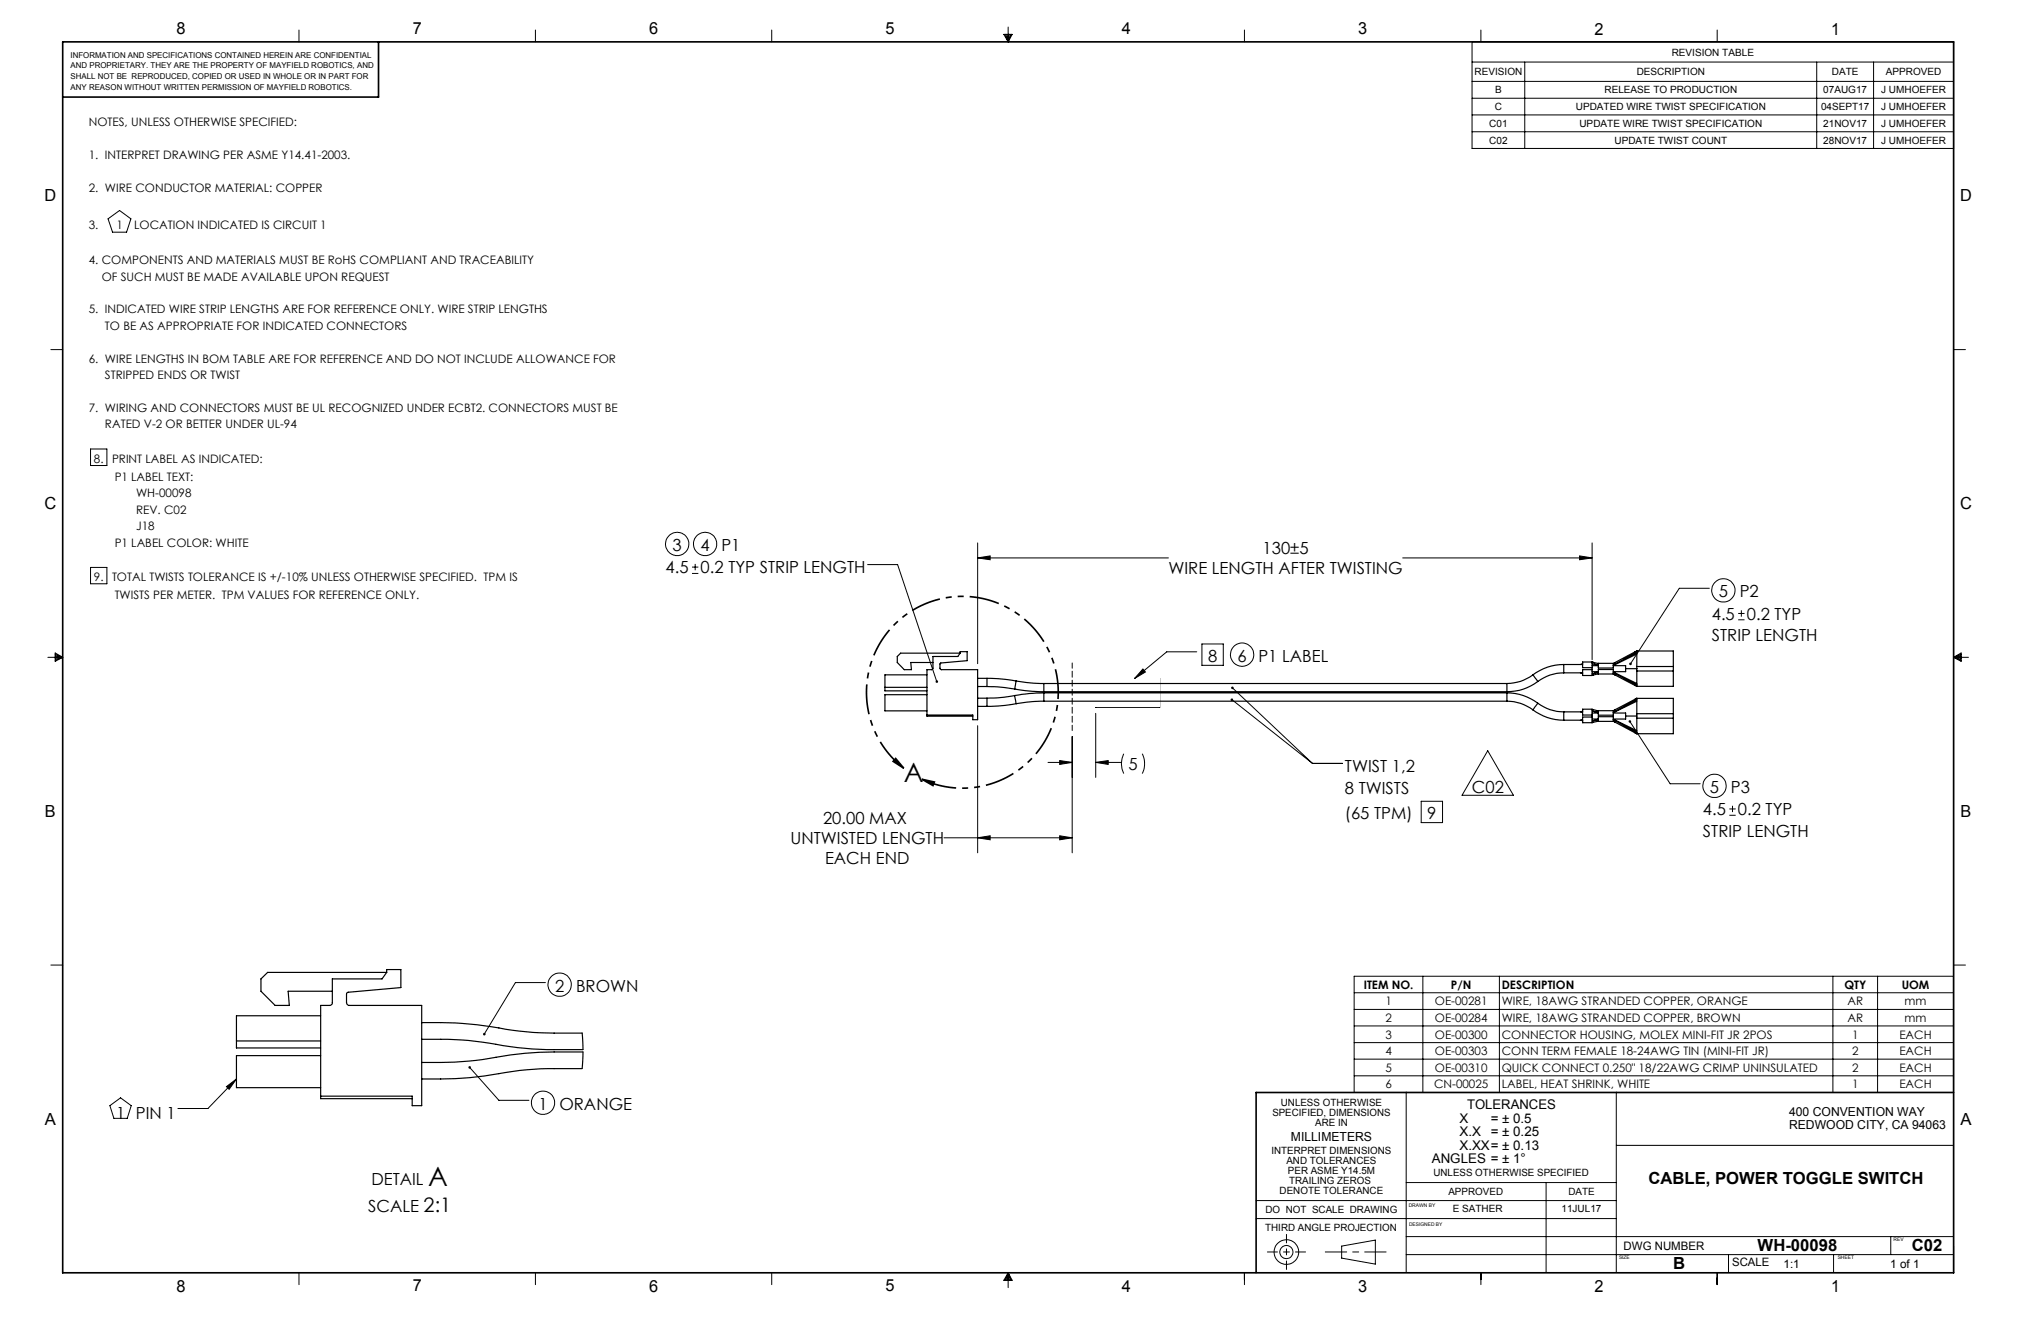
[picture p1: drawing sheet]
<svg xmlns="http://www.w3.org/2000/svg" width="432mm" height="279mm" viewBox="0 0 432 279" stroke-linecap="round" stroke-linejoin="round" font-family="sans-serif">
<g fill="none" stroke="#000" stroke-width=".21">
<path d="M63.3 6.4v2.5M113.3 6.4v2.5M163.3 6.4v2.5M212.4 7.3h1.7l-.8 1.6zM212.7 7.3l.6 1.6M213 7.3l.3 1.6M213.3 5.7v3.2M213.5 7.3l-.2 1.6M213.9 7.3l-.6 1.6M263.3 6.4v2.5M313.3 6.4v2.5M363.3 6.4v2.5"/>
<path d="M10.8 73.9h2.5M413.3 73.9h2.5M206.8 118l2.7-.4v.8zM206.8 114.8v25.6M206.8 118h40.4M296.8 118h40M334.2 117.6l2.6 .4-2.6 .4zM336.8 114.8v24.7M10.1 139h3.2M11.7 138.1l1.6 .9-1.6 .9zM11.7 138.4l1.6 .6M11.7 138.7l1.6 .3"/>
<path d="M13.3 139l-1.6 .6M13.3 139l-1.6 .3M413.3 139h3.2M413.3 139l1.6-.9v1.8zM413.3 139l1.6 .6M413.3 139l1.6 .3M414.9 138.4l-1.6 .6M414.9 138.7l-1.6 .3M231.8 143.5h13.6v6.1h-13.6zM10.8 204.1h2.5M413.3 204.1h2.5M297.5 231.1v38.1"/>
<path d="M341.9 231.1v38.1M265.7 257.7h76.2M265.7 253.9h76.2M297.5 250.1h44.4M327.1 250.1v19.1M341.9 242.3h71.4M63.3 269.2v2.5M113.3 269.2v2.5M163.3 269.2v2.5M213.3 269.2v3.1M213.3 269.2l.8 1.6h-1.7zM213.3 269.2l-.6 1.6"/>
<path d="M213.3 269.2l-.3 1.6M213.3 269.2l.6 1.6M213.3 269.2l.2 1.6M263.3 269.2v2.5M283.8 263.6l7.2-1.3v5.1l-7.2-1.3zM297.5 265.4h115.8M297.5 261.5h115.8M313.3 269.2v2.5M363.3 269.2v2.5M365.7 265.4v3.8M387.9 265.4v3.8M400 261.5v3.9"/>
<path d="M413.3 263.6v5.6"/>
<circle cx="272.2" cy="264.8" r="2.6"/>
<circle cx="272.2" cy="264.8" r="1.38"/>
</g>
<path d="M226.8 140.2v14.3" fill="none" stroke="#000" stroke-width=".21" stroke-dasharray="1.3 .6" stroke-dashoffset=".2"/>
<path d="M293.2 264.8h-12.8" fill="none" stroke="#000" stroke-width=".21" stroke-dasharray="15.2 1.3 1.3 1.3" stroke-dashoffset="10.7"/>
<path d="M276.2 264.8h-8.1" fill="none" stroke="#000" stroke-width=".21" stroke-dasharray="15.2 1.3 1.3 1.3" stroke-dashoffset="13.1"/>
<path d="M272.2 268.5v-7.4" fill="none" stroke="#000" stroke-width=".21" stroke-dasharray="15.2 1.3 1.3 1.3" stroke-dashoffset="13.4"/>
<path d="M13.3 8.9h400v260.3h-400zM80.1 8.9v11.6h-66.8M413.3 231.1h-147.6v38.1" fill="none" stroke="#000" stroke-width=".35"/>
<path d="M334.2 117.6l2.6 .4-2.6 .4zM206.8 118l2.7-.4v.8z" fill="#000"/>
<path d="M231.8 143.5h13.6v6.1h-13.6z" fill-rule="evenodd" fill="#fff"/>
<g fill="none" stroke="#000" stroke-width=".21">
<path d="M311.4 8.9h101.9v22.5h-101.9zM311.4 13.1h101.9M311.4 17.2h101.9M322.6 13.1v18.3M384.4 13.1v18.3M396.4 13.1v18.3M311.4 20.8h101.9M311.4 24.3h101.9M311.4 27.9h101.9M22.9 46.3l2.4-1.8 2.4 1.8-.9 2.8h-3zM19.2 95h3.4v3.5h-3.4zM146.4 119.9h1.3"/>
<path d="M147.1 119.3v1.3M183.6 119.4h6.3l8.3 24.8M19.2 120h3.4v3.5h-3.4zM146.4 121.3h1.3M253.2 137.9h-6.4l-6.8 5.6M254.3 136.2h4.5v4.5h-4.5zM361.6 124.4h-6.3l-10.4 16M367.7 131.1h1.4M367.7 129.8h1.4M368.4 129.1v1.3M206.8 153.5v26.9M226.8 155.8v24.6"/>
<path d="M231.8 150.9v13.5M237.7 159.4a4.7 4.7 0 0 0 0 4.2M241.7 159.4a4.7 4.7 0 0 1 0 4.2M241.8 141.5l.5 .6-2.3 1.4zM260.6 148l17.1 13.5M260.7 145.5l17 16M314.7 158.8l5.5 9.4h-10.9zM344.8 152.6l8.5 13.2h6.4M199.7 177.2h27.1M206.8 177.2l2.7-.4v.8zM221.7 161.3h5.1M224.2 176.8l2.6 .4-2.6 .4z"/>
<path d="M224.2 160.9l2.6 .4-2.6 .4zM231.8 161.3l2.7-.4v.8zM231.8 161.3h5.4M277.7 161.5h6.3M300.7 169.5h4.5v4.5h-4.5zM365.9 172.4h1.3M365.9 171.1h1.3M366.5 170.4v1.4M115.4 207.8h-6.4l-6.6 10.9M286.5 206.5h126.8v24.6h-126.8zM286.5 210h126.8M286.5 213.5h126.8"/>
<path d="M286.5 217h126.8M301 206.5v24.6M317.2 206.5v24.6M387.8 206.5v24.6M397.2 206.5v24.6M23.2 233.9l2.3-1.7 2.3 1.7-.9 2.6h-2.8zM47.9 229.8l2.1-1.6-1.5 2.2zM50 228.2l-6 6.3h-6.4M99.3 225.7l6.3 7h6.3M286.5 220.5h126.8M286.5 224h126.8M286.5 227.5h126.8"/>
<circle cx="143.3" cy="115" r="2.47"/>
<circle cx="149.2" cy="115" r="2.46"/>
<circle cx="262.8" cy="138.5" r="2.46"/>
<circle cx="364.6" cy="124.9" r="2.47"/>
<circle cx="362.7" cy="166.2" r="2.46"/>
<circle cx="118.4" cy="208.3" r="2.47"/>
<circle cx="114.9" cy="233.2" r="2.47"/>
</g>
<path d="M195.1 164.8a20.3 20.3 0 0 0 28.8-18.7 20.3 20.3 0 0 0-29.4-17.8 20.3 20.3 0 0 0-3.3 34.2" fill="none" stroke="#000" stroke-width=".35" stroke-dasharray="6.3 1.3 1.3 1.3 1.3 1.3" stroke-dashoffset="-1.1" stroke-linecap="butt"/>
<path d="M191.2 162.5l-2.2-1.5 .5-.6 1.7 2.1M195.1 164.8l2.6 .6-.3 .8-2.3-1.4" fill="none" stroke="#000" stroke-width=".35" stroke-dasharray="6.3 1.3 1.3 1.3 1.3 1.3" stroke-linecap="butt"/>
<g fill="#000">
<path d="M189.5 160.4l1.7 2.1-2.2-1.5zM195.1 164.8l2.6 .6-.3 .8z"/>
<path d="M260.4 147.8a.28 .28 0 0 0 .2 .5 .28 .28 0 0 0 .3-.4 .28 .28 0 0 0-.4-.1l.1 .2zM260.6 145.2l.1 .3-.2-.2a.28 .28 0 0 0 .2 .4 .28 .28 0 0 0 .3-.3 .28 .28 0 0 0-.4-.2zM198 144l-.1 .2 .3 .2h.1l-.1-.2 .1 .2 .2-.2a.27 .27 0 0 0-.2-.3 .27 .27 0 0 0-.3 .1zM344.8 140.2l-.1 .2 .1 .3 .1-.3-.1 .3a.28 .28 0 0 0 .4-.3 .28 .28 0 0 0-.4-.2zM344.6 152.4a.26 .26 0 0 0 .2 .4 .26 .26 0 0 0 .3-.3 .26 .26 0 0 0-.4-.1l.1 .2zM241.8 141.5l.5 .6-2.3 1.4zM99.1 225.6a.26 .26 0 0 0 .2 .4 .26 .26 0 0 0 .3-.3 .26 .26 0 0 0-.4-.1l.1 .1zM102.3 218.5l-.1 .2 .1 .3 .1-.3-.1 .3a.27 .27 0 0 0 .4-.3 .27 .27 0 0 0-.4-.2zM47.9 229.8l2.1-1.6-1.5 2.2z"/>
<path d="M224.2 176.8l2.6 .4-2.6 .4zM206.8 177.2l2.7-.4v.8zM224.2 160.9l2.6 .4-2.6 .4zM231.8 161.3l2.7-.4v.8z"/>
</g>
<g fill="none" stroke="#000" stroke-width=".25">
<path d="M203.1 138.1v-.3h1.5v1.9l-5.6 .5-.1 .2v1l.2 .2h7.7v10.6h-1v-1h-9.7M203.1 138.1l-.5 .8h-5.2v2.5l-.3 .2h-1v9.6M203.1 138.1h-12.6l-.7 .8v1.2l1.5 1.5h1.5l-.1-1.5h4.7M343.6 139.4l-2 1.1M345.9 138.2l.4-.2-2.7 1.4M345.9 137.9l-4.3 2.3M345.9 137.9v.3M345.9 138.2l-2.3 1.2M346.3 137.7h.1M346.3 137.7h7.7v3.3M346.3 137.7v3.3M346.3 137.7l-.4 .2"/>
<path d="M346.3 138.3l-5 2.5M187.2 145.4h8.9M196.1 151.2v.3h9.7M196.1 142.7h-8.9v3.4h8.9M196.1 146.9h-8.9v3.5h8.9M206.8 147.7h2M206.8 149.4h2M206.8 143.5h2M206.8 145.2h2M208.8 145.2l2.2 .1 3.7 .4M208.8 143.5l3.9 .2 2.3 .3M208.8 147.7v1.7"/>
<path d="M208.8 143.5v1.7M214.7 147.1l-3.7 .5-2.2 .1M214.7 145.7l2.3 .4 3.8 .2M214.7 147.1l.3 1.7M215 148.8l-2.3 .4-3.9 .2M215 144l3.6 .5 2.2 .1M215 144l-.3 1.7M220.8 148.3l-2.2 .1-3.6 .4M220.8 146.5l-3.1 .2-3 .4M220.8 146.5v1.8M220.8 144.6v1.7M220.8 146.5h98"/>
<path d="M220.8 148.3h98M220.8 144.6h98M220.8 146.3h98M318.8 148.3a9 9 0 0 1 5.5 1.8M318.8 146.5a10.8 10.8 0 0 1 6.5 2.2M318.8 146.5v1.8M318.8 144.6v1.7M324.3 150.1a10.8 10.8 0 0 0 6.5 2.2M324.3 142.7a9 9 0 0 1-5.5 1.9M324.3 142.7l1 1.4M325.3 148.7a9 9 0 0 0 5.5 1.9M325.3 144.1a10.5 10.5 0 0 1-6.5 2.2"/>
<path d="M325.3 148.7l-1 1.4M330.8 142.3a9 9 0 0 0-5.5 1.8M330.8 140.5a10.8 10.8 0 0 0-6.5 2.2M330.8 152.3l4 .1M330.8 150.6v1.7M330.8 140.5v1.8M330.8 142.3l4 .1M334.4 142.3l.2 .1M334.4 152.3l.2 .1M334.6 142.4l.2 .2M334.6 152.4l.2 .2M334.6 140.5h-.2"/>
<path d="M334.6 150.5l-.2 .1M334.6 140.5h.1M334.6 142.3v.1M334.6 150.5v.1M334.6 152.3v.1M334.8 140.3l-.2 .2M334.8 150h2v1.2h-2zM334.8 150.3l-.2 .2M334.8 150.5l-4 .1M334.8 140.5h-4M336.8 141.6h-2v1.3h2M336.8 141.6v1.3"/>
<path d="M336.8 140v1.2M336.8 140h-2v1.2h2M336.8 140.4l.5 .1M336.8 140l1.3 .3M336.8 151.7v1.2M336.8 151.7h-2v1.2h2M336.8 150.4l.5 .1M336.8 150l1.3 .3M336.8 151.2v.5M336.8 141.2v.4M336.8 152.1h1.3M336.8 150.8h1.3"/>
<path d="M336.8 142.1h1.3M336.8 140.8h1.3M337.3 140.5l.8 .2M337.3 142.4l-.5 .1M337.3 150.5l.8 .2M337.3 152.4l-.5 .1M337.3 140.5l.8 .3M338.1 142.6v-1h3.2v1M338.1 140.3v1h3.2v-1M338.1 142.2l-.8 .2M338.1 142.6l-1.3 .2M338.1 151.6h3.2v1h-3.2z"/>
<path d="M338.1 150.3v1h3.2v-1M338.1 152.2l-.8 .2M338.1 152.5l-1.3 .4M338.1 142.6h3.2M338.1 140.3h3.2M338.1 150.3h3.2M338.1 142.1l-.8 .3M338.1 152.1l-.8 .3M341.3 150.8h2.6v1.3h-2.6M341.3 140.8h2.6v1.3h-2.6M341.3 142.1l5 2.5M341.3 142.2l.3 .2"/>
<path d="M341.3 142.6l.3 .1M341.3 152.1l5 2.5M341.3 152.2l.3 .2M341.3 152.5l.3 .2M341.6 142.4l2 1M341.6 142.7l4.3 2.3M341.6 152.4l2 1.1M341.6 152.7l4.3 2.3M341.6 140.5l-.3 .2M341.6 140.2v.3M341.6 142.4v.3M341.6 150.1v.4"/>
<path d="M341.6 152.4v.3M341.6 140.2l-.3 .1M341.6 150.5l-.3 .2M341.6 150.1l-.3 .2M343.6 143.4l2.7 1.5-.4-.2M343.6 153.5l2.7 1.4-.4-.2M343.6 149.4l-2 1.1M343.6 143.4l2.3 1.3M343.6 153.5l2.3 1.2M343.9 141.4h2.4M343.9 151.4h2.4M345.9 145l.4 .2"/>
<path d="M345.9 148.2l.4-.2-2.7 1.4M345.9 155l.4 .2M345.9 147.9l-4.3 2.2M345.9 144.7v.3M345.9 147.9v.3M345.9 154.7v.3M345.9 148.2l-2.3 1.2M346.3 155.2h.1M346.3 141.9v3.3M346.3 147.7h7.7v3.3M346.3 147.7v3.3M346.3 151.9v3.3"/>
<path d="M346.3 147.7l-.4 .2M346.3 141v.9M346.3 145.2h.1M346.3 147.7h.1M346.3 151v.9M346.3 141h7.7M346.3 141.9h7.7M346.3 151h7.7M346.3 151.9h7.7M346.3 148.3l-5 2.4M354 141.9v3.3h-7.7M354 151.9v3.3h-7.7"/>
<path d="M354 141v.9M354 151v.9M67.8 214.8h-17.8v6.9h17.8M81.8 205.7v-.6h3v3.8l-11.2 1-.3 .4v1.8a.6 .6 0 0 0 .6 .6h15.3v21.2h-2v-2.1h-19.4M81.8 205.7l-1 1.3h-10.5v5.1a.6 .6 0 0 1-.6 .6h-1.9v19.1M81.8 205.7h-25.2l-1.4 1.3v2.7l3 3h3l-.2-3h9.3M89.2 219.8a77.6 77.6 0 0 1 18.7 1.6l4.7 .5 3.1 .1h7.6M89.2 216.3a86 86 0 0 1 19.2 1.6l5.9 .5 8.9 .1M50 220.2h17.8M67.8 231.8v.6h19.4M67.8 223.3h-17.8v6.7h17.8M123.2 226h-6a72.1 72.1 0 0 0-14.7 1.6l-6.2 .5-7.1 .1"/>
<path d="M123.3 222.5h-6.1a81.3 81.3 0 0 0-15.2 1.6l-5.8 .5-7 .1"/>
</g>
<path d="M123.2 226l.1-3.5M123.3 222l-.1-3.5" fill="none" stroke="#000" stroke-width=".25" stroke-dasharray="6.3 1.3 1.3 1.3 1.3 1.3"/>
<g font-size="5.6">
<text x="191.2" y="165.5">A</text>
<text x="90.6" y="250.7">A</text>
</g>
<text font-size="4.2" x="89.6" y="256.3">2:1</text>
<g font-size="3.5">
<text x="37.3" y="7.3">8</text>
<text x="87.3" y="7.3">7</text>
<text x="137.3" y="7.3">6</text>
<text x="187.3" y="7.3">5</text>
<text x="237.3" y="7.3">4</text>
<text x="287.4" y="7.3">3</text>
<text x="337.4" y="7.3">2</text>
<text x="387.4" y="7.3">1</text>
<text x="9.4" y="42.5">D</text>
<text x="414.7" y="42.5">D</text>
<text x="9.4" y="107.6">C</text>
<text x="414.7" y="107.7">C</text>
<text x="142.3" y="116.5">3</text>
<text x="148.2" y="116.5">4 P1</text>
<text x="267.1" y="117.2">130±5</text>
<text x="140.8" y="121.3">4.5</text>
<text x="148.2" y="121.3">0.2 TYP STRIP LENGTH</text>
<text x="247.2" y="121.4">WIRE LENGTH AFTER TWISTING</text>
<text x="362.2" y="131.1">4.5</text>
<text x="363.6" y="126.3">5 P2</text>
<text x="369.6" y="131.1">0.2 TYP</text>
<text x="362.2" y="135.6">STRIP LENGTH</text>
<text x="255.6" y="139.9">8</text>
<text x="261.8" y="139.9">6 P1 LABEL</text>
<text x="238.7" y="162.9">5</text>
<text x="284.5" y="163.3">TWIST 1,2</text>
<text x="284.5" y="167.8">8 TWISTS</text>
<text x="311.4" y="167.7">C02</text>
<text x="361.8" y="167.7">5 P3</text>
<text x="9.5" y="172.7">B</text>
<text x="284.5" y="173.2">(65 TPM)</text>
<text x="302" y="173.2">9</text>
<text x="360.3" y="172.4">4.5</text>
<text x="367.7" y="172.4">0.2 TYP</text>
<text x="414.8" y="172.8">B</text>
<text x="167.2" y="178.5">UNTWISTED LENGTH</text>
<text x="174.1" y="174.3">20.00 MAX</text>
<text x="360.3" y="177">STRIP LENGTH</text>
<text x="174.6" y="182.7">EACH END</text>
<text x="117.4" y="209.7">2 BROWN</text>
<text x="9.5" y="237.9">A</text>
<text x="24.6" y="236.7">1 PIN 1</text>
<text x="113.9" y="234.7">1 ORANGE</text>
<text x="414.8" y="237.9">A</text>
<text x="78.6" y="250.7">DETAIL</text>
<text x="348.7" y="250.5">CABLE, POWER TOGGLE SWITCH</text>
<text x="77.9" y="256.3">SCALE</text>
<text x="354" y="268.5">B</text>
<text x="371.8" y="264.7">WH-00098</text>
<text x="404.5" y="264.6">C02</text>
<text x="37.3" y="273.2">8</text>
<text x="87.3" y="273.1">7</text>
<text x="137.3" y="273.2">6</text>
<text x="187.3" y="273.1">5</text>
<text x="237.3" y="273.2">4</text>
<text x="287.4" y="273.2">3</text>
<text x="337.4" y="273.2">2</text>
<text x="387.4" y="273.2">1</text>
</g>
<g font-size="2.8">
<text x="308.8" y="237.5">X</text>
<text x="310.4" y="234.6">TOLERANCES</text>
<text x="315.4" y="237.5">= ± 0.5</text>
<text x="308.8" y="243.2">X.XX= ± 0.13</text>
<text x="308.8" y="240.3">X.X</text>
<text x="315.4" y="240.3">= ± 0.25</text>
<text x="302.9" y="246.1">ANGLES = ± 1°</text>
</g>
<g font-size="2.6">
<text x="378.5" y="238.9">REDWOOD CITY, CA 94063</text>
<text x="378.5" y="236.1">400 CONVENTION WAY</text>
<text x="273.1" y="241.4">MILLIMETERS</text>
</g>
<g font-size="2.5">
<text x="18.8" y="26.6">NOTES, UNLESS OTHERWISE SPECIFIED:</text>
<text x="18.8" y="33.6">1. INTERPRET DRAWING PER ASME Y14.41-2003.</text>
<text x="18.8" y="40.5">2. WIRE CONDUCTOR MATERIAL: COPPER</text>
<text x="18.8" y="48.5">3.</text>
<text x="24.6" y="48.5">1</text>
<text x="28.4" y="48.5">LOCATION INDICATED IS CIRCUIT 1</text>
<text x="18.8" y="55.9">4. COMPONENTS AND MATERIALS MUST BE RoHS COMPLIANT AND TRACEABILITY</text>
<text x="21.5" y="59.4">OF SUCH MUST BE MADE AVAILABLE UPON REQUEST</text>
<text x="18.8" y="66.3">5. INDICATED WIRE STRIP LENGTHS ARE FOR REFERENCE ONLY. WIRE STRIP LENGTHS</text>
<text x="22.2" y="69.8">TO BE AS APPROPRIATE FOR INDICATED CONNECTORS</text>
<text x="18.8" y="76.7">6. WIRE LENGTHS IN BOM TABLE ARE FOR REFERENCE AND DO NOT INCLUDE ALLOWANCE FOR</text>
<text x="22.2" y="80.2">STRIPPED ENDS OR TWIST</text>
<text x="18.8" y="87.1">7. WIRING AND CONNECTORS MUST BE UL RECOGNIZED UNDER ECBT2. CONNECTORS MUST BE</text>
<text x="22.2" y="90.6">RATED V-2 OR BETTER UNDER UL-94</text>
<text x="19.9" y="97.9">8.</text>
<text x="23.7" y="97.9">PRINT LABEL AS INDICATED:</text>
<text x="24.3" y="101.7">P1 LABEL TEXT:</text>
<text x="28.8" y="105.2">WH-00098</text>
<text x="28.8" y="108.7">REV. C02</text>
<text x="28.8" y="112.1">J18</text>
<text x="24.3" y="115.6">P1 LABEL COLOR: WHITE</text>
<text x="19.9" y="122.9">9.</text>
<text x="23.7" y="122.9">TOTAL TWISTS TOLERANCE IS +/-10% UNLESS OTHERWISE SPECIFIED. TPM IS</text>
<text x="24.3" y="126.8">TWISTS PER METER. TPM VALUES FOR REFERENCE ONLY.</text>
<text x="288.5" y="209.1">ITEM NO.</text>
<text x="307" y="209.1">P/N</text>
<text x="317.7" y="209.1">DESCRIPTION</text>
<text x="390.2" y="209.1">QTY</text>
<text x="402.3" y="209.1">UOM</text>
<text x="293.1" y="212.6">1</text>
<text x="303.6" y="212.6">OE-00281</text>
<text x="317.7" y="212.6">WIRE, 18AWG STRANDED COPPER, ORANGE</text>
<text x="390.9" y="212.6">AR</text>
<text x="402.9" y="212.6">mm</text>
<text x="293.1" y="216.2">2</text>
<text x="293.1" y="219.7">3</text>
<text x="303.6" y="216.2">OE-00284</text>
<text x="303.6" y="219.7">OE-00300</text>
<text x="317.7" y="216.2">WIRE, 18AWG STRANDED COPPER, BROWN</text>
<text x="317.7" y="219.7">CONNECTOR HOUSING, MOLEX MINI-FIT JR 2POS</text>
<text x="390.9" y="216.2">AR</text>
<text x="391.8" y="219.7">1</text>
<text x="401.8" y="219.7">EACH</text>
<text x="402.9" y="216.2">mm</text>
<text x="293.1" y="223.2">4</text>
<text x="293.1" y="226.7">5</text>
<text x="303.6" y="223.2">OE-00303</text>
<text x="303.6" y="226.7">OE-00310</text>
<text x="317.7" y="223.2">CONN TERM FEMALE 18-24AWG TIN (MINI-FIT JR)</text>
<text x="317.7" y="226.7">QUICK CONNECT 0.250&quot; 18/22AWG CRIMP UNINSULATED</text>
<text x="391.8" y="223.2">2</text>
<text x="391.8" y="226.7">2</text>
<text x="401.8" y="223.2">EACH</text>
<text x="401.8" y="226.7">EACH</text>
<text x="293.1" y="230.2">6</text>
<text x="303.4" y="230.2">CN-00025</text>
<text x="317.7" y="230.2">LABEL, HEAT SHRINK, WHITE</text>
<text x="391.8" y="230.2">1</text>
<text x="401.8" y="230.2">EACH</text>
<text x="343.5" y="264.3">DWG NUMBER</text>
<text x="377.3" y="268.1">1:1</text>
<text x="399.9" y="268.1">1 of 1</text>
</g>
<text font-size="2.4" x="366.5" y="267.8">SCALE</text>
<g font-size="2.1">
<text x="353.7" y="11.8">REVISION TABLE</text>
<text x="312" y="15.9">REVISION</text>
<text x="346.3" y="15.9">DESCRIPTION</text>
<text x="387.6" y="15.9">DATE</text>
<text x="399" y="15.9">APPROVED</text>
<text x="316.3" y="23.3">C</text>
<text x="316.3" y="19.8">B</text>
<text x="333.4" y="23.3">UPDATED WIRE TWIST SPECIFICATION</text>
<text x="339.4" y="19.8">RELEASE TO PRODUCTION</text>
<text x="385.3" y="23.3">04SEPT17</text>
<text x="385.7" y="19.8">07AUG17</text>
<text x="398" y="19.8">J UMHOEFER</text>
<text x="398" y="23.3">J UMHOEFER</text>
<text x="315.1" y="26.9">C01</text>
<text x="334.2" y="26.9">UPDATE WIRE TWIST SPECIFICATION</text>
<text x="385.7" y="26.9">21NOV17</text>
<text x="398" y="26.9">J UMHOEFER</text>
<text x="315.1" y="30.4">C02</text>
<text x="341.6" y="30.4">UPDATE TWIST COUNT</text>
<text x="385.7" y="30.4">28NOV17</text>
<text x="398" y="30.4">J UMHOEFER</text>
<text x="269.2" y="236.1">SPECIFIED, DIMENSIONS</text>
<text x="271" y="234">UNLESS OTHERWISE</text>
<text x="278.2" y="238.3">ARE IN</text>
<text x="269" y="244">INTERPRET DIMENSIONS</text>
<text x="272.2" y="246.1">AND TOLERANCES</text>
<text x="272.5" y="248.2">PER ASME Y14.5M</text>
<text x="272.8" y="250.4">TRAILING ZEROS</text>
<text x="303.3" y="248.8">UNLESS OTHERWISE SPECIFIED</text>
<text x="267.7" y="256.6">DO NOT SCALE DRAWING</text>
<text x="270.7" y="252.5">DENOTE TOLERANCE</text>
<text x="306.4" y="252.7">APPROVED</text>
<text x="307.3" y="256.4">E SATHER</text>
<text x="330.4" y="256.4">11JUL17</text>
<text x="331.8" y="252.7">DATE</text>
<text x="267.7" y="260.3">THIRD ANGLE PROJECTION</text>
</g>
<g font-size="1.7">
<text x="14.9" y="12.2">INFORMATION AND SPECIFICATIONS CONTAINED HEREIN ARE CONFIDENTIAL</text>
<text x="14.9" y="14.5">AND PROPRIETARY. THEY ARE THE PROPERTY OF MAYFIELD ROBOTICS, AND</text>
<text x="14.9" y="16.7">SHALL NOT BE REPRODUCED, COPIED OR USED IN WHOLE OR IN PART FOR</text>
<text x="14.9" y="19">ANY REASON WITHOUT WRITTEN PERMISSION OF MAYFIELD ROBOTICS.</text>
</g>
<g font-size="1.1">
<text x="298" y="255.2">DRAWN BY</text>
<text x="298.1" y="259.2">DESIGNED BY</text>
<text x="400.6" y="262.6">REV</text>
<text x="342.5" y="266.3">SIZE</text>
<text x="388.8" y="266.4">SHEET</text>
</g>
</svg>
